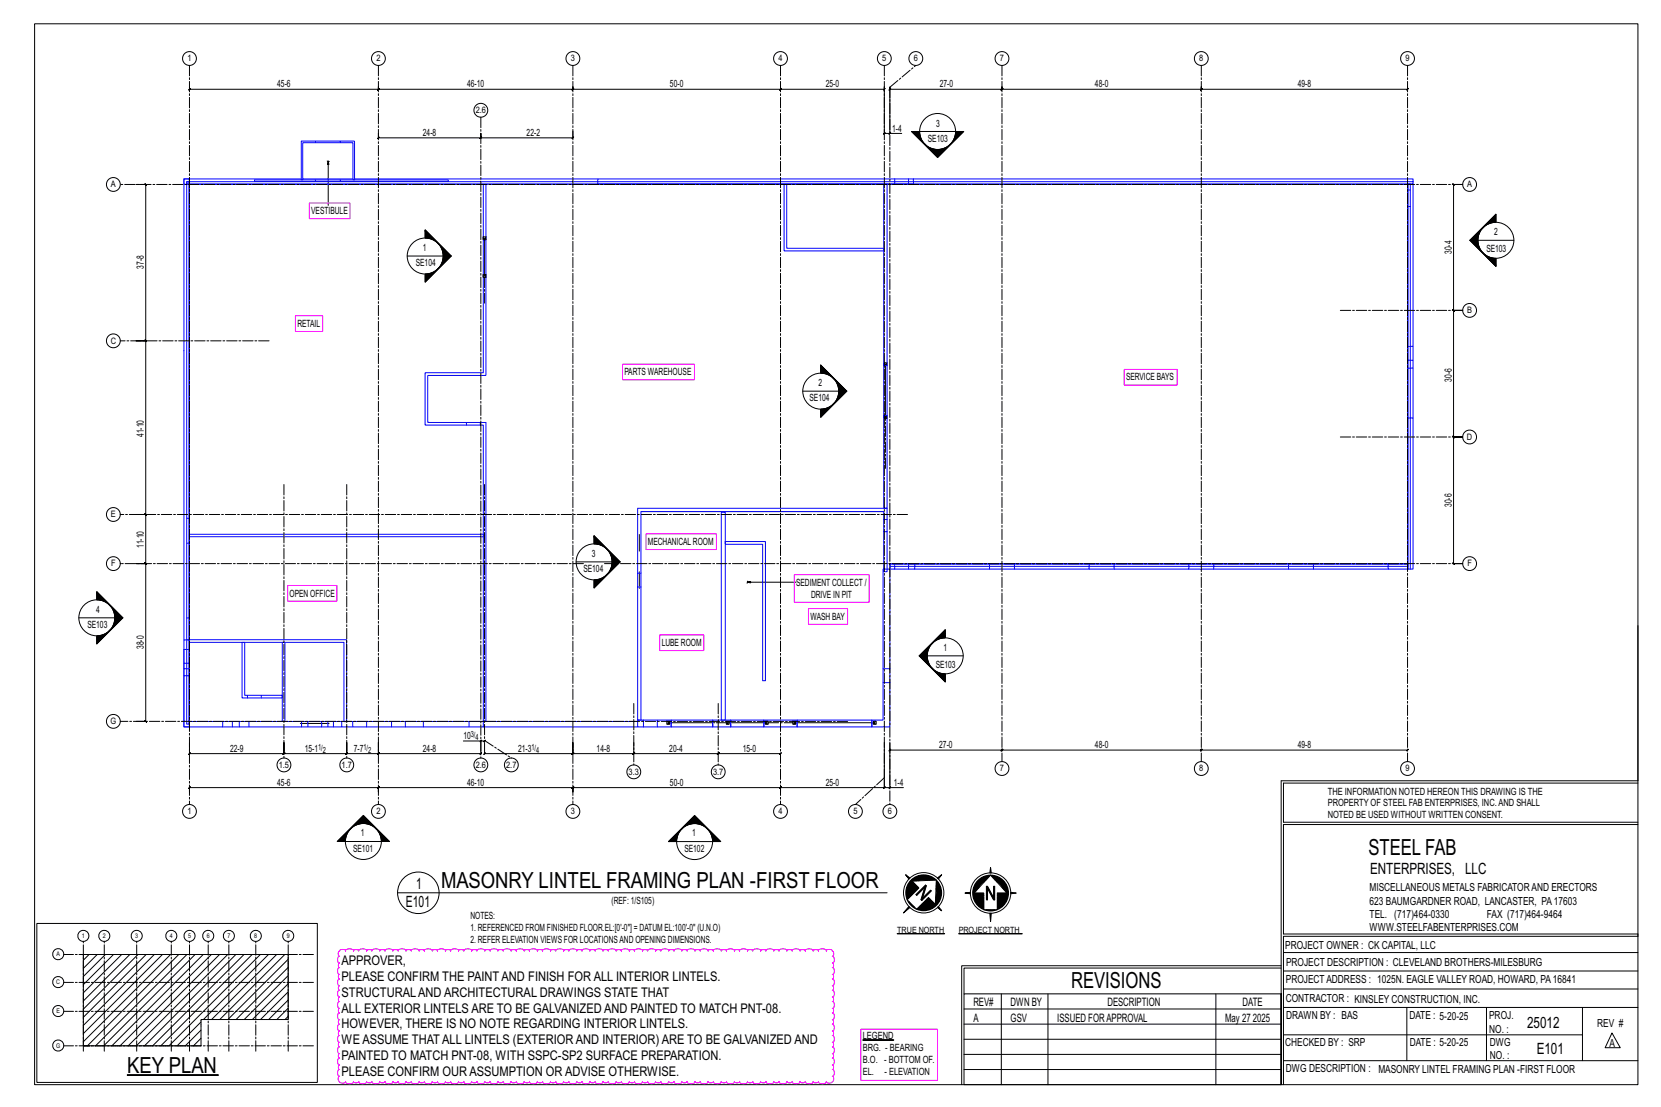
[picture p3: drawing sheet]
<svg xmlns="http://www.w3.org/2000/svg" width="914mm" height="610mm" viewBox="0 0 914 610" stroke-linecap="round" stroke-linejoin="round" font-family="sans-serif">
<path d="M494 514h26zM528 514h35zM475 573h17zM70 592h50h-50z" fill="#000" stroke="#000" stroke-width=".55"/>
<g fill="none" stroke="#000" stroke-width=".55">
<path d="M19 13h883v584h-883zM104 48v2l1-1h-1h104v1l1-1h-1v-1v2l1-1h-1h107v1l1-1h-1v-1v2l1-1h-1h115l-1 1 1-1v-1l-1 2 1-1h57l-1 1 1-1v-1v25l-1 1 1-1h3M775 48v1l-1 1 1-1h-114h1l-1 1v-2v1h1l-1 1v-1h-109l-1 1 1-2v1l-1 1 1-1h-62l-1 1 1-2v25h6M315 72v4l1-1-1 1h-50v-1l-1 1 1-3v3v-1l-1 1h1h-57l1-1-1 1v-3M490 73l-1 1zM502 72l14 14 14-14-14 15zM502 72l14 14 14-14M502 72l6 6M503 72l5 6M503 72l4 5M503 72l4 4M504 72l3 4"/>
<path d="M504 72l3 3M504 72l2 2M505 72l1 2M505 72l1 1M506 72v1M506 72h25M525 76l4-4-4 4M526 72v1M527 72l-1 1M527 72l-1 2M528 72l-2 2M528 72l-2 3"/>
<path d="M529 72l-3 3M529 72l-4 5M530 72h1l-15 15-14-15 4 1M530 72l-5 6M530 72l-6 6M180 89h1M181 89v24M181 89h.1M511 81l5 5 5-5M512 81l4 5 5-5M512 81l4 5M513 82l3 3 4-3"/>
<path d="M513 82l3 3 3-3M514 82l2 2 3-2M514 82l2 2 2-2M515 82l1 2 2-2M515 82l1 2M515 82l1 1 1-1M516 82v1l1-1h-1M516 82h.1M520 82l-4 3M75 102h5v-1l1 1h-1v86v-1l1 1h-1h-5h5v-1l1 1h-1v95l1 1-1-1h-5h5l1 1-1-1v27l1 1-1-1h-5h5l1 1-1-1v87l1 1-1-1h-5M805 102h-5v-1l1 1h-1v69v-1l1 1h-1h5h-5v-1l1 1h-1v70v-1l1 1h-1h5h-5v-1l1 1h-1v69l1 1-1-1h5M823 118l-13 14 13 14"/>
<path d="M823 119l-4 4M823 118l-14 14M823 120l-2 3M823 120l-3 3M823 119l-3 4M234 127l14 14-14 14 14-14zM234 127v4M234 127l14 14-14 14v-4M234 128l4 4M234 130l2 1M234 127l6 6M234 130l1 1"/>
<path d="M234 129l2 2M234 129l3 3M234 129l3 2M234 131h1M234 127l14 14M239 132l-5-4 5 4M242 136l6 5-6 5M243 136l5 5-5 5M243 137l4 4-4 4M243 138l4 3-4 3M244 138l2 3-2 3M244 139l2 2-2 2"/>
<path d="M244 139l1 2-1 2M244 140l1 1-1 1M244 140l1 1M266 130v2M267 131v21M268 130v2M809 132l14 15-14-15M811 132l3 4M812 132l2 2M814 132h19M814 132v1M814 132h-1l1 1"/>
<path d="M814 131l-1 1 1 1M814 131l-1 1M814 131l-2 1 2 2M814 130l-2 2 2 2M814 130l-2 2 2 3M814 130l-3 2 3 3M814 129l-3 3 3 3M814 129l-3 3 3 4M814 129l-3 3M814 128l-4 4 4 4M815 128l-5 4 5 5M815 127l-5 5 5 6"/>
<path d="M818 124l5-5-5 5M823 122h.1M823 122v-4l-14 14 14 15 1-5M823 121l-1 2M823 121l-1 1M224 141h20M235 151h-1M235 151l-1 1M236 151l-2 1M236 151l-2 2M237 151l-3 2M237 150l-3 3"/>
<path d="M238 150l-4 4M239 150l-5 4M239 149l-5 6M240 149l-6 6M244 140v1v1M244 141h.1M246 141l-2 2M248 141l-14 14M266 151v2M268 151v2M818 140l5 6M818 141l5 5"/>
<path d="M819 141l4 5M819 141l4 4M820 142l3 3M821 142l2 3M821 142l2 2M822 142l1 2M822 142l1 1v-1M823 142v1M823 146v1M487 200h1v1h-1zM452 201l14 14-14 15 14-15zM452 202l5 5"/>
<path d="M452 205l1 1M452 203l2 3M452 203l3 3M452 204l1 2M452 201l14 14-14 14M452 204l2 2M452 202l4 4M452 205v1M452 202l6 5M452 205v-4l14 14-14 15v-5M460 210l5 5M460 211l5 4"/>
<path d="M461 211l4 4-4 5M461 211l4 4-4 4M461 212l4 3-4 4M461 212l3 3M461 212l3 3-3 3M461 213l3 2-3 3M461 213l3 2M462 214l1 1-1 2M462 214l1 1M462 215h.1M462 215v1M462 215h-20"/>
<path d="M463 215l-1 1M464 215l-2 2M464 215l-3 3M465 215l-4 4M465 215l-5 6M487 201v29M452 225v1M453 225l-1 1M453 225l-1 2M454 225l-2 2M455 225l-3 3M456 225l-4 3"/>
<path d="M456 224l-4 5M457 224l-5 5M458 223l-6 6M487 229h1v1h-1zM327 296v-1v5M327 295l14 14-14 15v-5M327 295l14 14-14 15 14-15zM327 299l1 1M327 299v1M327 298l2 2M327 296l5 5M327 298l1 2"/>
<path d="M327 296l4 5M327 297l3 3M327 297l2 3M327 296l4 4M327 295l14 14M327 296l6 5M327 297l4 3M329 300l-2-2 2 2M352 294v9zM317 309h20M328 319l-1 1M329 319l-2 2"/>
<path d="M330 319l-3 3M331 319l-4 3M332 318l-5 5 4-5M333 317l-6 6M335 304l6 5M336 305l5 4-5 5M336 305l4 4-4 5M336 306l4 3-4 4M337 306l2 3-2 3M337 307l2 2-2 3M337 308l2 1-2 2M337 308l1 1-1 2"/>
<path d="M337 308l1 1-1 1M337 309h.1M337 309v1M341 309l-6 6M341 309l-14 14M352 315v9M53 330v-4l15 14-15 15 1-5M53 326v1l6 5M53 326l14 14-14 14M53 328l3 3M53 329l2 1M53 329l1 1"/>
<path d="M53 328l4 3M53 330h1M53 327l5 5M53 326l6 6M53 329l2 2M57 331l-4-4 4 4M62 335l5 5-5 5M62 335l5 5M62 336l5 4-5 5M62 336l4 4-4 4M63 337l3 3-3 3M63 338l3 2-3 3"/>
<path d="M63 338l2 2-2 3M63 338l2 2-2 2M63 339l2 1-2 2M63 339l1 1-1 2M63 339l1 1-1 1M411 321h27M411 321h.1M412 320l-1 1M43 340h20M54 350l-1 1M55 350l-2 1M55 350l-2 2"/>
<path d="M56 350l-3 2M56 350l-3 3M57 349l-4 4M58 349l-5 5M59 349l-6 5M59 348l-6 6M63 341l1-1h-1h1l-1 1M63 340h.1M64 340l-1 1M66 340l-3 4M67 340l-14-14 14 14M67 340l-14 14"/>
<path d="M511 360l-2 1 2 1M511 360l-2 1 2 2M511 359l-2 2 2 2M511 359l-3 2M511 358l-3 3M511 358l-3 3 3 3M511 357l-4 4 4 4M511 357l-4 4 4 5M512 356l-5 5 5 5M520 351v-4l-14 14 14 15v-5M520 347l-14 14 14 14-14-14zM520 348l-4 4"/>
<path d="M520 349l-2 3M520 350l-1 1M520 348l-4 5M520 351h.1M520 349l-3 3M520 348l-3 4M520 347l-13 14 13 14M520 347l-5 6M902 345v85h-197M508 361l3 3M508 361l3 2M510 361h20"/>
<path d="M510 361h.1M510 361v1M510 360v1v1M510 360v1M515 369l5 6M515 370l5 5M516 370l4 5v1M516 370l4 4-3-4M517 371l3 3M518 371l2 2M519 371l1 2M519 371l1 1"/>
<path d="M520 371v1M520 371h.1M165 398h16M367 397h2v2h-2zM368 398h26M400 397h1v2h-1zM401 398h21M421 397h2v2h-2zM436 397h2v2h-2zM437 398h45M481 397h1v2h-1zM255 408h10v7h-1h1h-57h1h-1v-6v6h1h-1h-17h-1h1v-6v6h-1h1h-35h1h-1v-6v6h1h-1h-52h1h-1v-6"/>
<path d="M264 408h1zM267 408h-1h1h-2M267 409v6h-1h1h48h1h-1v-6v6h1h-1h34h-1h1v-6M349 415h46v1l1-1-1 1 1-1h-1h35l-1 1 1-1M349 415l-1 1zM487 409v25h-1l1-1v1h3M490 409v25h7M490 412l-1 2 1-1h62l-1 1 1-1v-1l-1 2 1-1h109v1l1-1h-1v-1v2l1-1h-1h114l-1 1 1-1v-1M487 429v5v-1l-1 1h1h-57v-1l-1 1h1v2v-3l-1 1h1h-115l1-1-1 1v2l1-3-1 1h-107l1-1-1 1v2l1-3-1 1h-104l1-1-1 1v2M490 434v-1l-1 1zM705 430v167v-50M902 431h-195v22h195"/>
<path d="M191 460l-4 3M191 459l-4 4M191 459l-4 4h-1M192 458l-6 5M195 455l5-5 5 5M196 454l4-4 4 4M197 454l3-3 3 3M198 454l2-3 2 3M198 454l2-2 2 2M199 454l1-2 2 2M199 454l1-2 1 2M199 454l1-1 1 1"/>
<path d="M200 453h1M200 453h.1M200 449l-14 14 14-14 14 14M208 458l6 5M209 459l5 4M209 459l4 4M209 460l4 3M373 460l-4 3M373 459l-4 4M374 459l-5 4M374 458l-5 5h-1M374 458l-5 5"/>
<path d="M377 455l5-5 6 5M378 455l4-5 5 5M378 454l4-4 4 4M379 454l3-3 4 3M379 454l3-3 3 3M380 454l2-3 3 3M381 454l1-2 2 2M381 454l1-1 1 1M382 454v-1l1 1M382 454h1M382 451l-3 3M382 452l-2 2"/>
<path d="M382 452l3 2M382 453v1M390 458l6 5M391 459l5 4M392 460l3 3M902 454h-195v60h195v2h-195v81M186 463l14-13 14 13M190 463h.1M190 463h-1M190 462l-1 1 1-1M190 462l-1 1M190 461l-2 2"/>
<path d="M191 460l-3 3M210 460l2 3M210 461l2 2M210 462l2 1M210 462l1 1M210 463h1M210 463h.1M210 463h-24l14-14 14 14h-4M368 463l14-14 15 14-15-14zM368 463l14-13 14 13M372 463h.1M372 463h20"/>
<path d="M373 463h-1M373 462l-2 1M373 461l-2 2 2-1M373 461l-3 2M373 460l-3 3M392 461l3 2M392 461l2 2M392 462l2 1-2-1M392 462l1 1M392 463h1M393 463h-1h5l-15-14-14 14h4M545 479v-1l1 3"/>
<path d="M545 478v3M219 492h269M499 482l2 1M500 483l1 1-2-2 1 2M500 499l-3 4 3-2M500 497l4 3M501 499l-1 2M501 500l-1 1M501 500l-4 3M502 485h13v13l-4-4-6 7-6-6 7-6zM502 486a9 9 0 0 0-2 8M503 486a8 8 0 0 0-2 8"/>
<path d="M503 486l-2 3v5M503 487l-1 3v3M504 487l-2 2v4M504 487l-2 3v3M504 488l-1 2v2M505 493l5-5-3 8M505 493h-1l5-6 1 1-2 7 4-5 1 1-6 5M505 488l-1 2-1 2M505 488l-1 3M506 489l-1 1M509 489l-2 6v1M509 488l-4 5"/>
<path d="M511 485l-3-1-2 1M511 494l-1 1M512 495l-3 1M512 485l-4-1-3 1M512 495l-2 2h-2M512 490l-5 6 3-8-6 5M513 490l-6 6M513 496l-3 1h-2M513 485a8 8 0 0 0-9 0M513 496l-2 1-3 1M513 496l-2 2h-4M513 485a9 9 0 0 0-10 0"/>
<path d="M514 497l-4 2h-3M514 497l-4 2h-4M514 485a9 9 0 0 0-11-1 9 9 0 0 0-3 11M514 497a8 8 0 0 1-8 2M515 498a9 9 0 0 1-9 2M515 485a9 9 0 0 0-12-1 9 9 0 0 0-3 11M515 498a9 9 0 0 1-10 2M515 489l1 3-1 2M515 488l1 4-1 4M515 487a8 8 0 0 1 0 9M515 487a9 9 0 0 1 0 10M515 486a9 9 0 0 1 0 12"/>
<path d="M515 485a9 9 0 0 1 1 12 9 9 0 0 1-11 3M516 483l2-1-2 2M516 500h1M516 499l2 3-2-2M517 499l1 3M517 483l-1 1M518 482l-1 2M531 492h3M534 492h-1h1M534 491l-3 1h2M536 492a9 9 0 0 0 6 8M537 492a9 9 0 0 0 5 7"/>
<path d="M537 492a8 8 0 0 0 5 7M538 492l1 3 3 3M539 492l1 3 2 2M539 492l1 2 2 3M540 492v2l2 2M540 492l2 3M541 492l1 2M541 492l1 1M542 485l-2 2-1 2M543 485l-3 2-2 3M543 488v7M543 484a8 8 0 0 0-6 7"/>
<path d="M543 488l1 7h-1v-7h1l3 6v-6h1v7h-1l-3-6M544 483a9 9 0 0 0-7 8M544 483a9 9 0 0 0-8 9M545 482a9 9 0 0 0-9 8 9 9 0 0 0 6 10M545 481v-2v2M545 482l-9 10h6v9h7v-9h5l-9-10M546 482a9 9 0 0 1 9 8 9 9 0 0 1-6 10M546 483a9 9 0 0 1 8 9M547 483a9 9 0 0 1 7 8M547 488v7l-4-7M547 484a8 8 0 0 1 6 7M547 488v7l-4-7v7"/>
<path d="M548 485l3 2 2 3M549 485l2 2 1 2M549 492v1M550 492l-1 2M550 492l-1 3M551 492l-1 2-1 2M551 492v2l-2 2M552 492l-1 3-2 2M552 492l-1 4-2 2M553 492l-1 4-3 2M553 492a8 8 0 0 1-4 7M554 492a9 9 0 0 1-5 7"/>
<path d="M554 492a9 9 0 0 1-5 8M556 491l3 1M558 492h-2h3M559 492h-3M20 509h155v87h-155zM543 501h5M545 503v4M545 503v2M546 503l-1 4v-4M46 526h113v35h-48v15h-65M46 526v50h3M49 526l-3 3"/>
<path d="M54 526l-8 7M58 526l-12 12M62 526l-16 16M67 526l-21 21M71 526l-25 25M76 526l-30 30M80 526l-34 34M85 526l-39 39M89 526l-43 43M94 526l-48 48M98 526l-50 50M103 526l-50 50"/>
<path d="M107 526l-50 50M112 526l-50 50M116 526l-50 50M121 526l-50 50M125 526l-50 50M130 526l-50 50M134 526l-50 50M139 526l-50 50M143 526l-50 50M148 526l-36 35M152 526l-36 35M157 526l-36 35"/>
<path d="M159 537l-25 24M159 533l-29 28M159 528l-34 33M705 533h-174v14M705 532h-176v65M707 535h195M707 525h195M159 560l-2 1M159 555l-7 6M159 551l-11 10M159 546l-16 15M159 542l-20 19"/>
<path d="M531 547h174v50h-174zM531 556h174M551 547v50M577 547v50M669 547v50M707 555h195M707 545h195M774 555v29M818 555v29M871 555v29M111 572l-5 4M111 567l-9 9"/>
<path d="M111 563l-13 13M531 572h174M531 564h174M707 570h164M887 569l5 8h-8zM531 589h174M531 581h174M707 584h195"/>
<circle cx="104" cy="32" r="4"/>
<circle cx="208" cy="32" r="4"/>
<circle cx="315" cy="32" r="4"/>
<circle cx="430" cy="32" r="4"/>
<circle cx="487" cy="32" r="4"/>
<circle cx="504" cy="32" r="4"/>
<circle cx="552" cy="32" r="4"/>
<circle cx="661" cy="32" r="4"/>
<circle cx="775" cy="32" r="4"/>
<circle cx="265" cy="61" r="4"/>
<circle cx="516" cy="72" r="10"/>
<circle cx="62" cy="102" r="4"/>
<circle cx="809" cy="102" r="4"/>
<circle cx="823" cy="132" r="10"/>
<circle cx="234" cy="141" r="10"/>
<circle cx="809" cy="171" r="4"/>
<circle cx="62" cy="188" r="4"/>
<circle cx="452" cy="215" r="10"/>
<circle cx="809" cy="241" r="4"/>
<circle cx="62" cy="283" r="4"/>
<circle cx="62" cy="310" r="4"/>
<circle cx="327" cy="309" r="10"/>
<circle cx="809" cy="310" r="4"/>
<circle cx="53" cy="340" r="10"/>
<circle cx="520" cy="361" r="10"/>
<circle cx="62" cy="397" r="4"/>
<circle cx="156" cy="421" r="4"/>
<circle cx="191" cy="421" r="4"/>
<circle cx="265" cy="421" r="4"/>
<circle cx="281" cy="421" r="4"/>
<circle cx="349" cy="425" r="4"/>
<circle cx="395" cy="425" r="4"/>
<circle cx="552" cy="423" r="4"/>
<circle cx="661" cy="423" r="4"/>
<circle cx="775" cy="423" r="4"/>
<circle cx="104" cy="447" r="4"/>
<circle cx="208" cy="447" r="4"/>
<circle cx="315" cy="447" r="4"/>
<circle cx="430" cy="447" r="4"/>
<circle cx="471" cy="447" r="4"/>
<circle cx="490" cy="447" r="4"/>
<circle cx="200" cy="463" r="10"/>
<circle cx="382" cy="463" r="10"/>
<circle cx="230" cy="492" r="11"/>
<circle cx="509" cy="492" r="11"/>
<circle cx="509" cy="492" r="10"/>
<circle cx="545" cy="492" r="11"/>
<circle cx="545" cy="492" r="10"/>
<circle cx="46" cy="515" r="3"/>
<circle cx="57" cy="515" r="3"/>
<circle cx="75" cy="515" r="3"/>
<circle cx="94" cy="515" r="3"/>
<circle cx="104" cy="515" r="3"/>
<circle cx="115" cy="515" r="3"/>
<circle cx="126" cy="515" r="3"/>
<circle cx="141" cy="515" r="3"/>
<circle cx="159" cy="515" r="3"/>
<circle cx="32" cy="525" r="3"/>
<circle cx="32" cy="541" r="3"/>
<circle cx="32" cy="557" r="3"/>
<circle cx="32" cy="576" r="3"/>
</g>
<path d="M170 112h23v8h-23zM163 174h15v9h-15zM343 201h39v8h-39zM619 203h29v9h-29zM356 294h38v9h-38zM437 316h41v16h-41zM158 322h27v9h-27zM445 335h22v9h-22zM363 350h24v8h-24zM187 523h2l1 1a2.5 2.5 0 0 1 5 0 1.6 1.6 0 0 1 2 0 2.5 2.5 0 0 1 5 0 1.6 1.6 0 0 1 3 0 2.4 2.4 0 0 1 4 0 1.6 1.6 0 0 1 3 0 2.4 2.4 0 0 1 4 0 1.6 1.6 0 0 1 3 0 2.5 2.5 0 0 1 5 0 1.6 1.6 0 0 1 2 0 2.5 2.5 0 0 1 5 0 1.6 1.6 0 0 1 3 0 2.4 2.4 0 0 1 4 0 1.6 1.6 0 0 1 3 0 2.4 2.4 0 0 1 4 0 1.6 1.6 0 0 1 3 0 2.4 2.4 0 0 1 4 0 1.6 1.6 0 0 1 3 0 2.5 2.5 0 0 1 5 0 1.6 1.6 0 0 1 3 0 2.4 2.4 0 0 1 4 0 1.6 1.6 0 0 1 3 0 2.4 2.4 0 0 1 4 0 1.6 1.6 0 0 1 3 0 2.4 2.4 0 0 1 4 0 1.6 1.6 0 0 1 3 0 2.5 2.5 0 0 1 5 0 1.6 1.6 0 0 1 2 0 2.5 2.5 0 0 1 5 0 1.6 1.6 0 0 1 3 0 2.4 2.4 0 0 1 4 0 1.6 1.6 0 0 1 3 0 2.4 2.4 0 0 1 4 0 1.6 1.6 0 0 1 3 0 2.5 2.5 0 0 1 5 0 1.6 1.6 0 0 1 2 0 2.5 2.5 0 0 1 5 0 1.6 1.6 0 0 1 3 0 2.4 2.4 0 0 1 4 0 1.6 1.6 0 0 1 3 0 2.4 2.4 0 0 1 4 0 1.6 1.6 0 0 1 3 0 2.4 2.4 0 0 1 4 0 1.6 1.6 0 0 1 3 0 2.5 2.5 0 0 1 5 0 1.6 1.6 0 0 1 3 0 2.4 2.4 0 0 1 4 0 1.6 1.6 0 0 1 3 0 2.4 2.4 0 0 1 4 0 1.6 1.6 0 0 1 3 0 2.4 2.4 0 0 1 4 0 1.6 1.6 0 0 1 3 0 2.5 2.5 0 0 1 5 0 1.6 1.6 0 0 1 2 0 2.5 2.5 0 0 1 5 0 1.6 1.6 0 0 1 3 0 2.4 2.4 0 0 1 4 0 1.6 1.6 0 0 1 3 0 2.4 2.4 0 0 1 4 0 1.6 1.6 0 0 1 3 0 2.5 2.5 0 0 1 5 0 1.6 1.6 0 0 1 2 0 2.5 2.5 0 0 1 5 0 1.6 1.6 0 0 1 3 0 2.4 2.4 0 0 1 4 0 1.6 1.6 0 0 1 3 0 2.4 2.4 0 0 1 4 0 1.6 1.6 0 0 1 3 0 2.4 2.4 0 0 1 4 0 1.6 1.6 0 0 1 3 0 2.5 2.5 0 0 1 5 0 1.6 1.6 0 0 1 3 0 2.4 2.4 0 0 1 4 0 2.1 2.1 0 0 1 3 0 2.1 2.1 0 0 1 0 3 2.1 2.1 0 0 1 0 3 1.5 1.5 0 0 1 0 3 2.1 2.1 0 0 1 0 4 1.4 1.4 0 0 1 0 2 2.1 2.1 0 0 1 0 4 1.4 1.4 0 0 1 0 2 2.1 2.1 0 0 1 0 4 1.5 1.5 0 0 1 0 3 2.1 2.1 0 0 1 0 3 1.5 1.5 0 0 1 0 3 2.1 2.1 0 0 1 0 4 1.4 1.4 0 0 1 0 2 2.1 2.1 0 0 1 0 4 1.4 1.4 0 0 1 0 2 2.1 2.1 0 0 1 0 4 1.4 1.4 0 0 1 0 2 2.1 2.1 0 0 1 0 4 1.5 1.5 0 0 1 0 3 2.1 2.1 0 0 1 0 3 1.5 1.5 0 0 1 0 3 2.1 2.1 0 0 1 0 4 2.1 2.1 0 0 1 0 3 2.1 2.1 0 0 1-3-1 2.4 2.4 0 0 1-4 0 1.6 1.6 0 0 1-3 0 2.5 2.5 0 0 1-5 0 1.6 1.6 0 0 1-3 0 2.4 2.4 0 0 1-4 0 1.6 1.6 0 0 1-3 0 2.4 2.4 0 0 1-4 0 1.6 1.6 0 0 1-3 0 2.4 2.4 0 0 1-4 0 1.6 1.6 0 0 1-3 0 2.5 2.5 0 0 1-5 0 1.6 1.6 0 0 1-2 0 2.5 2.5 0 0 1-5 0 1.6 1.6 0 0 1-3 0 2.4 2.4 0 0 1-4 0 1.6 1.6 0 0 1-3 0 2.4 2.4 0 0 1-4 0 1.6 1.6 0 0 1-3 0 2.5 2.5 0 0 1-5 0 1.6 1.6 0 0 1-2 0 2.5 2.5 0 0 1-5 0 1.6 1.6 0 0 1-3 0 2.4 2.4 0 0 1-4 0 1.6 1.6 0 0 1-3 0 2.4 2.4 0 0 1-4 0 1.6 1.6 0 0 1-3 0 2.4 2.4 0 0 1-4 0 1.6 1.6 0 0 1-3 0 2.5 2.5 0 0 1-5 0 1.6 1.6 0 0 1-3 0 2.4 2.4 0 0 1-4 0 1.6 1.6 0 0 1-3 0 2.4 2.4 0 0 1-4 0 1.6 1.6 0 0 1-3 0 2.4 2.4 0 0 1-4 0 1.6 1.6 0 0 1-3 0 2.5 2.5 0 0 1-5 0 1.6 1.6 0 0 1-2 0 2.5 2.5 0 0 1-5 0 1.6 1.6 0 0 1-3 0 2.4 2.4 0 0 1-4 0 1.6 1.6 0 0 1-3 0 2.4 2.4 0 0 1-4 0 1.6 1.6 0 0 1-3 0 2.5 2.5 0 0 1-5 0 1.6 1.6 0 0 1-2 0 2.5 2.5 0 0 1-5 0 1.6 1.6 0 0 1-3 0 2.4 2.4 0 0 1-4 0 1.6 1.6 0 0 1-3 0 2.4 2.4 0 0 1-4 0 1.6 1.6 0 0 1-3 0 2.4 2.4 0 0 1-4 0 1.6 1.6 0 0 1-3 0 2.5 2.5 0 0 1-5 0 1.6 1.6 0 0 1-3 0 2.4 2.4 0 0 1-4 0 1.6 1.6 0 0 1-3 0 2.4 2.4 0 0 1-4 0 1.6 1.6 0 0 1-3 0 2.4 2.4 0 0 1-4 0 1.6 1.6 0 0 1-3 0 2.5 2.5 0 0 1-5 0 1.6 1.6 0 0 1-2 0 2.5 2.5 0 0 1-5 0 1.6 1.6 0 0 1-3 0 2.4 2.4 0 0 1-4 0 1.6 1.6 0 0 1-3 0 2.4 2.4 0 0 1-4 0 1.6 1.6 0 0 1-3 0 2.5 2.5 0 0 1-5 0 1.6 1.6 0 0 1-2 0 2.5 2.5 0 0 1-5 0 2.1 2.1 0 0 1-3 1 2.1 2.1 0 0 1 0-3 2.1 2.1 0 0 1 0-4 1.5 1.5 0 0 1 0-3 2.1 2.1 0 0 1 0-3 1.5 1.5 0 0 1 0-3 2.1 2.1 0 0 1 0-4 1.4 1.4 0 0 1 0-2 2.1 2.1 0 0 1 0-4 1.4 1.4 0 0 1 0-2 2.1 2.1 0 0 1 0-4 1.4 1.4 0 0 1 0-2 2.1 2.1 0 0 1 0-4 1.5 1.5 0 0 1 0-3 2.1 2.1 0 0 1 0-3 1.5 1.5 0 0 1 0-3 2.1 2.1 0 0 1 0-4 1.4 1.4 0 0 1 0-2 2.1 2.1 0 0 1 0-4 1.4 1.4 0 0 1 0-2 2.1 2.1 0 0 1 0-4 1.5 1.5 0 0 1 0-3 2.1 2.1 0 0 1 0-3 2.1 2.1 0 0 1 0-4zM474 567h42v28h-42z" fill="none" stroke="#f0f" stroke-width=".55"/>
<path d="M46 526h113v35h-48v15h-65z" fill="none" stroke="#000" stroke-width=".55" stroke-dasharray="0 1"/>
<g fill="none" stroke="#000" stroke-width=".55" stroke-dasharray="5.8 1 1 1">
<path d="M104 36v407M208 36v407M315 36v407M430 36v407M487 36v392M552 36v383M661 36v383M775 36v383M490 48v395M490 48l14-12M265 65v352M805 102h-739"/>
<path d="M267 153v14M805 171h-67M148 188h-82M487 258v-28M805 241h-67M156 267v150M191 267v150M267 267v141l14 9M500 283h-434M321 310h-255M805 310h-473M349 387v34"/>
<path d="M394 398h6M395 387v34M423 398h13M467 397h-401M487 428l-16 15M173 526h-138M173 557h-138M173 541h-138M46 579v-61M57 579v-61M75 579v-61M94 579v-61"/>
<path d="M104 579v-61M115 579v-61M126 579v-61M141 579v-61M159 579v-61M173 576h-138"/>
</g>
<g fill="none" stroke="#00f" stroke-width=".55">
<path d="M166 78h29v21h-1v-20h-27v20h-1zM174 78v1M187 78v1M140 99h107v1h-107zM166 99h-65v3l677-1M167 99h27M174 99v1M187 99v1M195 99h134M329 99h174v2h-174zM493 99v2M500 99v2"/>
<path d="M503 99h275v1M103 100h675v1h-675zM103 100h1v299h-1zM266 102h2v105h-32v26h32v164h-2v-163h-32v-29h32zM432 102h1v35h54v1h-55zM487 101h1v179h-1zM775 102h3v89h-3zM775 101h1v212h-1zM775 114h1M775 105h1M266 132h2M266 151h2"/>
<path d="M775 198h3v5h-3zM775 191v7M778 191v7M487 201h1M775 203v27h3v83h-2M778 203v27M257 233v1M264 233v1M487 229h1M775 230v82M351 280h137v35h-1v-33h-134v115h-2zM103 285h1"/>
<path d="M103 299h1M104 294h162v2h-162zM397 282h2v115h-2zM399 298h22v77h-1v-75h-21zM487 293h1M487 286h1M351 316h2M490 311h285v1h-285zM490 310h3v3h-3zM493 313h7M493 310h7M500 310h4v3h-4z"/>
<path d="M504 313h41M504 310h41M545 310h13v3h-13zM558 310h55M600 310v3h-42M654 310v3h-54M654 313h55v-3h14v3h-14M668 310h-55v3M709 310h-41v3M723 313h41M723 310h41M764 310h11v3h-11z"/>
<path d="M775 312v1M351 323h2M101 352h3v45h162v3h-165zM101 352v-253h3v253h87v45h-2v-43h-85M101 358h3v42h-3zM103 340h1M103 352h1M133 354h2v29h20v1h-22zM155 354h2v43h-2zM101 368h3M101 365h3M101 372h3"/>
<path d="M486 376h4M486 368h4M123 397v3M128 397v3M132 397v3M136 383v1M137 397v3M144 383v1M166 397v3M169 397v3M177 397v3M181 397v3"/>
<path d="M184 397v3M188 397v3M194 397v3M202 397v3M216 397v3M223 397v3M233 397v3M258 397v3M266 397h85M351 397h135v-84h4v87h-139zM354 397v3M362 397v3"/>
<path d="M369 397v3M392 397v3M402 397v3M421 397v3M439 397v3M480 397v3M266 400h85"/>
</g>
<g fill="none" stroke="#000" stroke-width=".55" stroke-dasharray="2 1.4">
<path d="M266 130h2M266 131h.1M267 131h.1M268 132h-2M266 151h2M266 152h.1M267 152h.1M268 153h-2M487 200h.1M488 200h.1M487 230h.1M488 230h.1"/>
<path d="M368 398h.1M401 398h.1M422 398h.1M437 398h.1M482 398h.1"/>
<circle cx="266" cy="131" r=".1"/>
<circle cx="267" cy="131" r=".1"/>
<circle cx="266" cy="152" r=".1"/>
<circle cx="267" cy="152" r=".1"/>
<circle cx="487" cy="201" r=".1"/>
<circle cx="488" cy="201" r=".1"/>
<circle cx="487" cy="230" r=".1"/>
<circle cx="488" cy="230" r=".1"/>
<circle cx="368" cy="398" r=".1"/>
<circle cx="401" cy="398" r=".1"/>
<circle cx="422" cy="398" r=".1"/>
<circle cx="437" cy="398" r=".1"/>
<circle cx="482" cy="398" r=".1"/>
</g>
<g font-size="12.2">
<text x="753" y="471">STEEL FAB</text>
<text x="243" y="489">MASONRY LINTEL FRAMING PLAN -FIRST FLOOR</text>
<text x="590" y="544">REVISIONS</text>
<text x="70" y="591">KEY PLAN</text>
</g>
<g font-size="8.6">
<text x="754" y="481">ENTERPRISES, LLC</text>
<text x="229" y="489">1</text>
<text x="223" y="499">E101</text>
<text x="841" y="566">25012</text>
<text x="846" y="580">E101</text>
</g>
<g font-size="7.3">
<text x="188" y="532">APPROVER,</text>
<text x="188" y="540">PLEASE CONFIRM THE PAINT AND FINISH FOR ALL INTERIOR LINTELS.</text>
<text x="188" y="549">STRUCTURALAND ARCHITECTURAL DRAWINGS STATE THAT</text>
<text x="188" y="558">ALL EXTERIOR LINTELS ARE TO BE GALVANIZED AND PAINTED TO MATCH PNT-08.</text>
<text x="188" y="566">HOWEVER, THERE IS NO NOTE REGARDING INTERIOR LINTELS.</text>
<text x="188" y="575">WE ASSUME THAT ALL LINTELS (EXTERIOR AND INTERIOR) ARE TO BE GALVANIZED AND</text>
<text x="188" y="584">PAINTED TO MATCH PNT-08, WITH SSPC-SP2 SURFACE PREPARATION.</text>
<text x="188" y="592">PLEASE CONFIRM OUR ASSUMPTION OR ADVISE OTHERWISE.</text>
</g>
<g font-size="6.4">
<text x="536" y="554">REV#</text>
<text x="556" y="554">DWN BY</text>
<text x="610" y="554">DESCRIPTION</text>
<text x="684" y="554">DATE</text>
<text x="536" y="563">A</text>
<text x="556" y="563">GSV</text>
<text x="582" y="563">ISSUED FORAPPROVAL</text>
<text x="674" y="563">May 27</text>
<text x="690" y="563">2025</text>
</g>
<g font-size="6.1">
<text x="754" y="491">MISCELLANEOUS METALS FABRICATORAND ERECTORS</text>
<text x="754" y="498">623 BAUMGARDNER ROAD, LANCASTER, PA17603</text>
<text x="754" y="505">TEL. (717)464-0330</text>
<text x="819" y="505">FAX (717)464-9464</text>
<text x="754" y="513">WWW.STEELFABENTERPRISES.COM</text>
<text x="708" y="523">PROJECT OWNER : CK CAPITAL, LLC</text>
<text x="708" y="532">PROJECT DESCRIPTION : CLEVELAND BROTHERS-MILESBURG</text>
<text x="708" y="541">PROJECTADDRESS : 1025N. EAGLE VALLEY ROAD, HOWARD, PA16841</text>
<text x="708" y="552">CONTRACTOR : KINSLEY CONSTRUCTION, INC.</text>
<text x="708" y="561">DRAWN BY : BAS</text>
<text x="776" y="561">DATE : 5-20-25</text>
<text x="820" y="561">PROJ.</text>
<text x="820" y="569">NO. :</text>
<text x="879" y="566">REV #</text>
<text x="708" y="576">CHECKED BY : SRP</text>
<text x="776" y="576">DATE : 5-20-25</text>
<text x="820" y="576">DWG</text>
<text x="886" y="577">A</text>
<text x="820" y="583">NO. :</text>
<text x="708" y="590">DWG DESCRIPTION : MASONRY LINTEL FRAMING PLAN -FIRST FLOOR</text>
</g>
<g font-size="5.5">
<text x="153" y="48">45-6</text>
<text x="257" y="48">46-10</text>
<text x="369" y="48">50-0</text>
<text x="455" y="48">25-0</text>
<text x="517" y="48">27-0</text>
<text x="603" y="48">48-0</text>
<text x="714" y="48">49-8</text>
<text x="515" y="70">3</text>
<text x="233" y="75">24-8</text>
<text x="290" y="75">22-2</text>
<text x="491" y="72">1-4</text>
<text x="511" y="78">SE103</text>
<text x="171" y="118">VESTIBULE</text>
<text x="823" y="129">2</text>
<text x="233" y="138">1</text>
<text x="799" y="140" transform="rotate(-90 799 140)">30-4</text>
<text x="818" y="139">SE103</text>
<text x="79" y="148" transform="rotate(-90 79 148)">37-8</text>
<text x="229" y="147">SE104</text>
<text x="164" y="180">RETAIL</text>
<text x="344" y="207">PARTS WAREHOUSE</text>
<text x="620" y="210">SERVICE BAYS</text>
<text x="451" y="213">2</text>
<text x="799" y="210" transform="rotate(-90 799 210)">30-6</text>
<text x="446" y="221">SE104</text>
<text x="79" y="241" transform="rotate(-90 79 241)">41-10</text>
<text x="799" y="279" transform="rotate(-90 799 279)">30-6</text>
<text x="79" y="302" transform="rotate(-90 79 302)">11-10</text>
<text x="357" y="300">MECHANICALROOM</text>
<text x="326" y="307">3</text>
<text x="321" y="315">SE104</text>
<text x="438" y="323">SEDIMENT COLLECT /</text>
<text x="159" y="328">OPEN OFFICE</text>
<text x="446" y="329">DRIVE IN PIT</text>
<text x="53" y="338">4</text>
<text x="446" y="341">WASH BAY</text>
<text x="48" y="346">SE103</text>
<text x="79" y="357" transform="rotate(-90 79 357)">38-0</text>
<text x="364" y="356">LUBE ROOM</text>
<text x="519" y="358">1</text>
<text x="515" y="368">SE103</text>
<text x="255" y="407">10</text>
<text x="517" y="412">27-0</text>
<text x="603" y="412">48-0</text>
<text x="714" y="412">49-8</text>
<text x="127" y="414">22-9</text>
<text x="168" y="414">15-1</text>
<text x="195" y="414">7-7</text>
<text x="233" y="414">24-8</text>
<text x="285" y="414">21-3</text>
<text x="328" y="414">14-8</text>
<text x="368" y="414">20-4</text>
<text x="409" y="414">15-0</text>
<text x="153" y="433">45-6</text>
<text x="257" y="433">46-10</text>
<text x="369" y="433">50-0</text>
<text x="455" y="433">25-0</text>
<text x="492" y="433">1-4</text>
<text x="731" y="438">THE INFORMATION NOTED HEREON THIS DRAWING IS THE</text>
<text x="731" y="444">PROPERTY OF STEEL FAB ENTERPRISES, INC.AND SHALL</text>
<text x="731" y="451">NOTED BE USED WITHOUT WRITTEN CONSENT.</text>
<text x="199" y="460">1</text>
<text x="381" y="460">1</text>
<text x="194" y="469">SE101</text>
<text x="377" y="469">SE102</text>
<text x="337" y="498">(REF: 1/S105)</text>
<text x="259" y="506">NOTES:</text>
<text x="259" y="513">1. REFERENCED FROM FINISHED FLOOR.EL:[0'-0&quot;] = DATUM EL:100'-0&quot; (U.N.O)</text>
<text x="259" y="519">2. REFER ELEVATION VIEWS FOR LOCATIONSAND OPENING DIMENSIONS.</text>
<text x="475" y="572">LEGEND</text>
<text x="475" y="579">BRG. - BEARING</text>
<text x="475" y="585">B.O. - BOTTOM OF.</text>
<text x="475" y="592">EL.</text>
<text x="487" y="592">- ELEVATION</text>
</g>
<g font-size="4.9">
<text x="103" y="34">1</text>
<text x="207" y="34">2</text>
<text x="314" y="34">3</text>
<text x="429" y="34">4</text>
<text x="486" y="34">5</text>
<text x="503" y="34">6</text>
<text x="550" y="34">7</text>
<text x="660" y="34">8</text>
<text x="774" y="34">9</text>
<text x="262" y="62">2.6</text>
<text x="61" y="103">A</text>
<text x="808" y="103">A</text>
<text x="808" y="173">B</text>
<text x="61" y="189">C</text>
<text x="808" y="242">D</text>
<text x="61" y="285">E</text>
<text x="61" y="312">F</text>
<text x="808" y="312">F</text>
<text x="61" y="399">G</text>
<text x="153" y="423">1.5</text>
<text x="188" y="423">1.7</text>
<text x="262" y="423">2.6</text>
<text x="279" y="423">2.7</text>
<text x="550" y="425">7</text>
<text x="660" y="425">8</text>
<text x="774" y="425">9</text>
<text x="346" y="427">3.3</text>
<text x="393" y="427">3.7</text>
<text x="103" y="448">1</text>
<text x="207" y="448">2</text>
<text x="314" y="448">3</text>
<text x="429" y="448">4</text>
<text x="470" y="448">5</text>
<text x="489" y="448">6</text>
</g>
<g font-size="4.8">
<text x="494" y="514">TRUE NORTH</text>
<text x="528" y="514">PROJECT NORTH</text>
</g>
<g font-size="4.7">
<text x="259" y="406">3/</text>
<text x="262" y="407">4</text>
<text x="175" y="413">1/</text>
<text x="200" y="413">1/</text>
<text x="293" y="413">1/</text>
<text x="178" y="414">2</text>
<text x="203" y="414">2</text>
<text x="295" y="414">4</text>
</g>
<g font-size="3.5">
<text x="45" y="517">1</text>
<text x="57" y="517">2</text>
<text x="74" y="517">3</text>
<text x="93" y="517">4</text>
<text x="104" y="517">5</text>
<text x="114" y="517">6</text>
<text x="125" y="517">7</text>
<text x="140" y="517">8</text>
<text x="158" y="517">9</text>
<text x="31" y="527">A</text>
<text x="31" y="542">C</text>
<text x="31" y="558">E</text>
<text x="31" y="577">G</text>
</g>
</svg>
